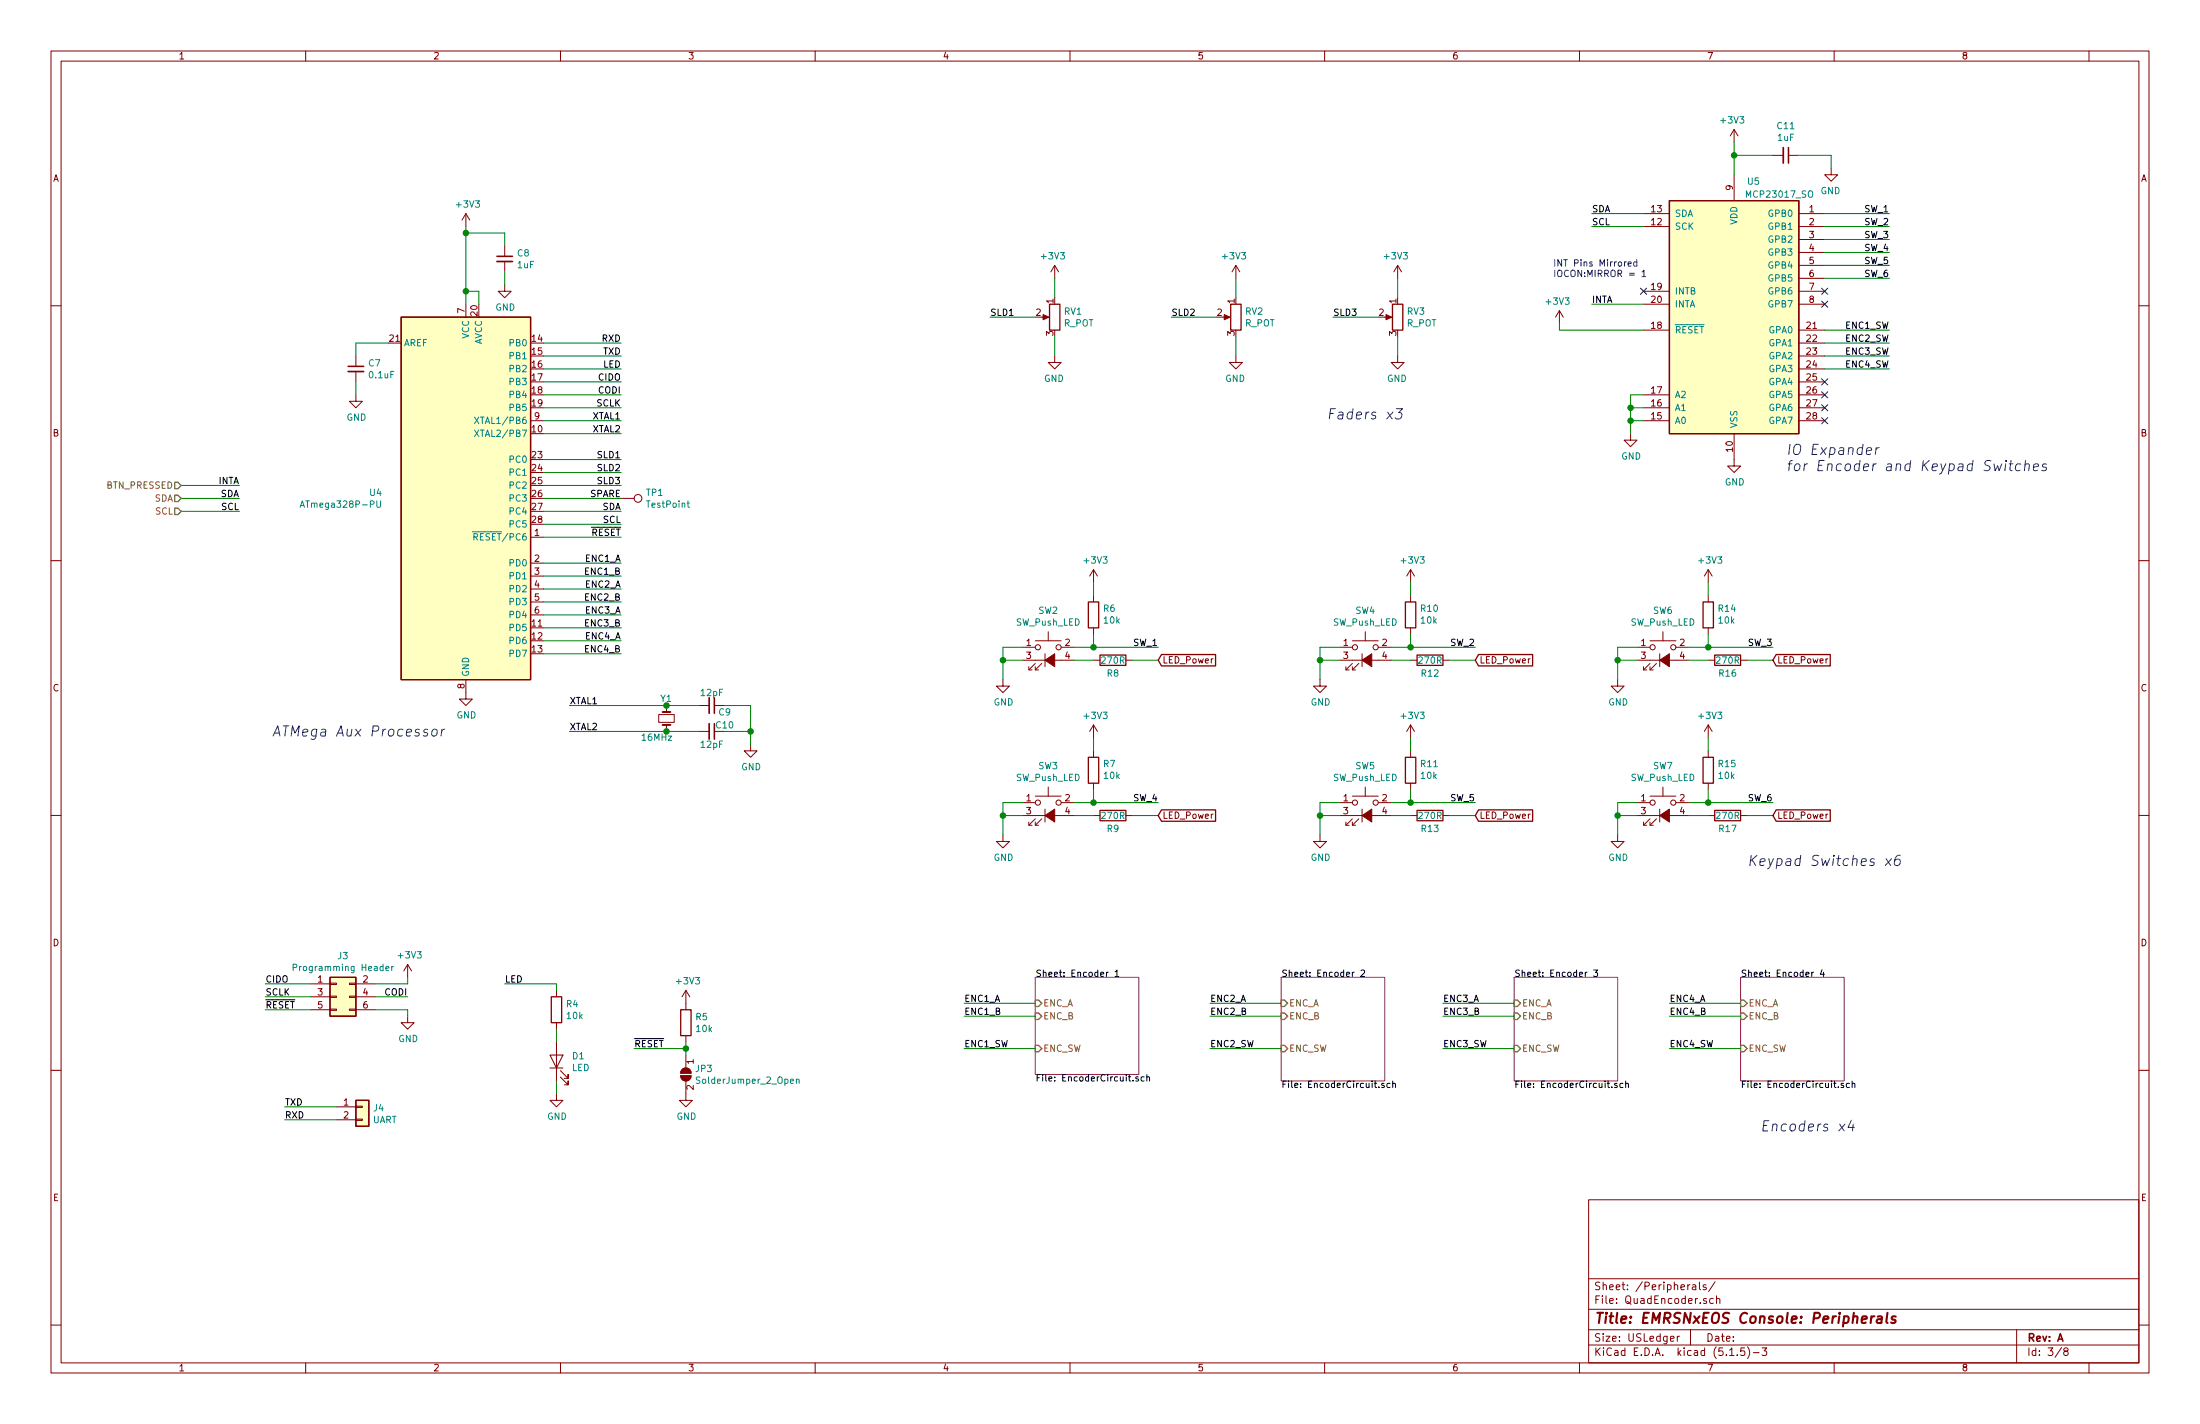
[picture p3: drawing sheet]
<svg xmlns="http://www.w3.org/2000/svg" width="432mm" height="279mm" viewBox="0 0 432 279" stroke-linecap="round" stroke-linejoin="round" font-family="sans-serif">
<g fill="none" stroke="#840000" stroke-width=".2">
<path d="M10 10h411.8v259.4h-411.8zM12 12h407.8v255.4h-407.8zM60 10v2M110 10v2M160 10v2M210 10v2M260 10v2M310 10v2M360 10v2M410 10v2M340.4 25.4l.7 1.3M340.4 25.4v2.5"/>
<path d="M340.4 34.3v5.1M340.4 25.4l-.8 1.3M348 30.5h2M351 30.5h2.1M359.4 33v1.3h-1.3l1.3 1.3 1.3-1.3h-1.3M10 60h2M91.4 41.9v2.6M91.4 59.7v2.5M91.4 41.9l-.7 1.3M91.4 41.9l.8 1.3M99.1 55.9v1.3h1.2l-1.2 1.2-1.3-1.2h1.3M99.1 48.3v2"/>
<path d="M99.1 51.3v2M207 52.1l.8 1.2M207 52.1v2.5M207 52.1l-.8 1.2M242.6 52.1l.7 1.2M242.6 52.1v2.5M242.6 52.1l-.8 1.2M274.3 52.1l.8 1.2M274.3 52.1v2.5M274.3 52.1l-.7 1.2M322.6 41.9h5.1M322.6 44.5h5.1"/>
<path d="M322.6 57.2h5.1M322.6 59.7h5.1M353.1 41.9h5M353.1 44.5h5M353.1 57.2h5M353.1 59.7h5M353.1 47h5M353.1 49.5h5M353.1 52.1h5M353.1 54.6h5M419.8 60h2M69.8 77.5v1.2h1.3l-1.3 1.3-1.2-1.3h1.2"/>
<path d="M69.8 69.9v2M69.8 72.9v2M204.5 62.2h1M207 69.9v1.2h-1.3l1.3 1.3 1.3-1.3h-1.3M240 62.2h1M242.6 69.9v1.2h-1.3l1.3 1.3 1.2-1.3h-1.2M271.8 62.2h1M274.3 69.9v1.2h-1.3l1.3 1.3 1.3-1.3h-1.3M306.1 61l.7 1.2M306.1 61v2.5M306.1 61l-.8 1.2M322.6 77.5h5.1"/>
<path d="M322.6 64.8h5.1M353.1 77.5h5M353.1 64.8h5M353.1 67.3h5M353.1 69.9h5M353.1 72.4h5M353.1 74.9h5M104.1 82.6h2.6M121.9 97.8h2.6M320 85.1v1.3h1.3l-1.3 1.2-1.2-1.2h1.2M322.6 82.6h5.1M322.6 80h5.1"/>
<path d="M340.4 85.1v6.3h1.2l-1.2 1.3-1.3-1.3h1.3M353.1 82.6h5M353.1 80h5M10 110h2M104.1 105.4h2.6M104.1 110.5h2.6M104.1 113h2.6M104.1 115.6h2.6M104.1 118.1h2.6M214.6 111.8v2.5M214.6 116.8v1.3M214.6 111.8l-.7 1.2"/>
<path d="M214.6 111.8l.8 1.2M276.9 111.8v2.5M276.9 116.8v1.3M276.9 111.8l-.8 1.2M276.9 111.8l.7 1.2M335.3 111.8l-.8 1.2M335.3 111.8v2.5M335.3 116.8v1.3M335.3 111.8l.7 1.2M419.8 110h2M91.4 133.4v3.8h1.3l-1.3 1.2-1.2-1.2h1.2M104.1 120.7h2.6"/>
<path d="M130.8 138.4v1.3M137.2 138.4h2M140.2 138.4h2M196.8 133.4v1.2h1.3l-1.3 1.3-1.2-1.3h1.2M200.7 129.5h10.1M200.7 127h2.5M201.9 130.8v.6h.7M203.2 130.8v.6h.6M203.2 125.7h5.1M203.2 130.2l-1.3 1.2M204.5 130.2l-1.3 1.2M205.1 128.3v2.5"/>
<path d="M205.7 124v1.7M208.3 127h2.5M214.6 123.2v1.3M214.6 129.5h1.3M221 129.5h1.2M259.1 133.4v1.2h1.2l-1.2 1.3-1.3-1.3h1.3M262.9 129.5h10.1M262.9 127h2.5M264.2 130.8v.6h.6M265.4 130.8v.6h.7M265.4 125.7h5.1M265.4 130.2l-1.2 1.2"/>
<path d="M266.7 130.2l-1.3 1.2M267.3 128.3v2.5M268 124v1.7M270.5 127h2.5M276.9 123.2v1.3M276.9 129.5h1.2M283.2 129.5h1.3M317.5 133.4v1.2h1.3l-1.3 1.3-1.3-1.3h1.3M321.3 129.5h10.2M321.3 127h2.5M322.6 130.8v.6h.6M323.8 130.8v.6h.7"/>
<path d="M323.8 130.2l-1.2 1.2M323.8 125.7h5.1M325.1 130.2l-1.3 1.2M325.8 128.3v2.5M326.4 124v1.7M328.9 127h2.6M335.3 123.2v1.3M335.3 129.5h1.2M341.6 129.5h1.3M10 160h2M129.3 140.2h3v1.5h-3zM130.8 142.2v1.3"/>
<path d="M137.2 143.5h2M147.3 146.1v1.2h1.3l-1.3 1.3-1.3-1.3h1.3M200.7 157.5h2.5M203.2 156.2h5.1M205.1 158.8v2.5M205.7 154.4v1.8M208.3 157.5h2.5M214.6 142.2v2.6M214.6 147.3v1.3M214.6 153.7v1.2M214.6 142.2l-.7 1.3M214.6 142.2l.8 1.3"/>
<path d="M262.9 157.5h2.5M265.4 156.2h5.1M267.3 158.8v2.5M268 154.4v1.8M270.5 157.5h2.5M276.9 142.2v2.6M276.9 147.3v1.3M276.9 153.7v1.2M276.9 142.2l-.8 1.3M276.9 142.2l.7 1.3M321.3 157.5h2.5M323.8 156.2h5.1"/>
<path d="M325.8 158.8v2.5M326.4 154.4v1.8M328.9 157.5h2.6M335.3 142.2v2.6M335.3 147.3v1.3M335.3 153.7v1.2M335.3 142.2l-.8 1.3M335.3 142.2l.7 1.3M419.8 160h2M196.8 163.8v1.3h1.3l-1.3 1.3-1.2-1.3h1.2M200.7 160h10.1M201.9 161.3v.6h.7"/>
<path d="M203.2 161.3v.6h.6M203.2 160.7l-1.3 1.2M204.5 160.7l-1.3 1.2M214.6 160h1.3M221 160h1.2M259.1 163.8v1.3h1.2l-1.2 1.3-1.3-1.3h1.3M262.9 160h10.1M264.2 161.3v.6h.6M265.4 161.3v.6h.7M265.4 160.7l-1.2 1.2M266.7 160.7l-1.3 1.2M276.9 160h1.2"/>
<path d="M283.2 160h1.3M317.5 163.8v1.3h1.3l-1.3 1.3-1.3-1.3h1.3M321.3 160h10.2M322.6 161.3v.6h.6M323.8 161.3v.6h.7M323.8 160.7l-1.2 1.2M325.1 160.7l-1.3 1.2M335.3 160h1.2M341.6 160h1.3M61 193h3.8M61 195.6h3.8M61 198.1h3.8"/>
<path d="M64.8 198h1.2v.2h-1.2zM64.8 192.9h1.2v.3h-1.2zM64.8 195.5h1.2v.2h-1.2zM68.6 198h1.2v.2h-1.2zM68.6 192.9h1.2v.3h-1.2zM68.6 195.5h1.2v.2h-1.2zM69.8 193h3.9M69.8 195.6h3.9M69.8 198.1h3.9M80 199.4v1.3h1.3l-1.3 1.2-1.3-1.2h1.3M80 189.2l-.8 1.3M80 189.2v2.6"/>
<path d="M80 189.2l.8 1.3M109.2 194.3v1.3M134.6 194.3v3.8M134.6 194.3l-.7 1.3M134.6 194.3l.8 1.3M10 210h2M66 217.2h3.8M66 219.7h3.8M69.8 219.6h1.3v.2h-1.3zM69.8 217h1.3v.3h-1.3zM107.9 207h2.6l-1.3 2.6zM107.9 209.6h2.6"/>
<path d="M109.2 214.6v1.3h1.3l-1.3 1.3-1.3-1.3h1.3M109.2 200.7v1.2M109.2 204.5v7.6M110 211.3l1.5 1.6v-.8v.8h-.8M110 210.1l1.5 1.5v-.8v.8h-.8M133.6 211.1h2a1.02 1.02 0 0 1-1 1 1.02 1.02 0 0 1-1-1zM133.8 209.9a1.02 1.02 0 0 1 1.2-.3 1.02 1.02 0 0 1 .6 1h-2zM134.6 212.1v3.8h1.3l-1.3 1.3-1.3-1.3h1.3M134.6 203.2v1.3M134.6 207v2.6M419.8 210h2M311.8 235.4h108v32h-108z"/>
<path d="M10 260h2M311.8 256.9h108M311.8 250.9h108M332.2 252.1h.6v1M332.8 252.4l-.4 .1-.3 .2 .3 .4 .4-.1M333.6 251.6v1.3l.2 .2M334.8 252.1a.37 .37 0 0 0-.5 .2v.2l.5 .1 .1 .2-.2 .3-.4-.1M334.9 254.8a.37 .37 0 0 0-.6 .2l.1 .2 .5 .1 .1 .2-.2 .3-.5-.1M336.3 254.8h-.5l-.2 .2v.6l.2 .2 .5-.1M336.6 251.5l-1.2 1.9M336.9 254.9l.1-.1a.37 .37 0 0 1 .6 .2v.8M336.9 254.3v1.5"/>
<path d="M419.8 260h2M60 267.4v2M110 267.4v2M160 267.4v2M210 267.4v2M260 267.4v2M310 267.4v2M311.8 263.9h108M311.8 260.9h108M327.9 262.7l.7-.2-.1-.2-.4-.1-.2 .2v.7h.6M329.2 262.2v1M329.6 262.2l-.4 .3"/>
<path d="M331.8 260.9v3M339.5 266h.8M341 265.8v.2M342.4 264.5h-.7l-.1 .7 .2-.2 .5 .1 .2 .2-.1 .5-.2 .2-.6-.2M343 264.3a1.71 1.71 0 0 1 0 2.2M344.1 265.4h1.2M345.8 264.5h1l-.5 .5 .4 .2v.6l-.2 .2-.7-.2M360 267.4v2M395.8 260.9v6.5M404.6 264.4l-1.2 1.9M405.4 265.1l-.3-.4 .3-.2h.2l.3 .2-.1 .3-.6 .2-.1 .2v.4l.3 .2h.2l.3-.3v-.3l-.3-.3M410 267.4v2"/>
<circle cx="125.2" cy="97.8" r=".76"/>
<circle cx="203.7" cy="127" r=".51"/>
<circle cx="207.8" cy="127" r=".51"/>
<circle cx="265.9" cy="127" r=".51"/>
<circle cx="270" cy="127" r=".51"/>
<circle cx="324.4" cy="127" r=".51"/>
<circle cx="328.4" cy="127" r=".51"/>
<circle cx="203.7" cy="157.5" r=".51"/>
<circle cx="207.8" cy="157.5" r=".51"/>
<circle cx="265.9" cy="157.5" r=".51"/>
<circle cx="270" cy="157.5" r=".51"/>
<circle cx="324.4" cy="157.5" r=".51"/>
<circle cx="328.4" cy="157.5" r=".51"/>
</g>
<path d="M367.9 258.3h-.4l-.2 .3M368.6 258.3h.7l-.1 1.3M369.4 258.7l-.7 .1a.4 .4 0 0 0-.4 .4 .4 .4 0 0 0 .3 .4l.7-.1M370.5 257.6l-.3 1.7 .3 .3M372.1 258.3h-.5h-.2l-.1 .3 .2 .3 .5 .1-.1 .5-.2 .1-.5-.1" fill="none" stroke="#840000" stroke-width=".41"/>
<path d="M203.2 191.8h20.3v19h-20.3zM251.5 191.8h20.3v20.3h-20.3zM297.2 191.8h20.3v20.3h-20.3zM341.6 191.8h20.3v20.3h-20.3z" fill="none" stroke="#840084" stroke-width=".2"/>
<g fill="none" stroke="#000" stroke-width=".2">
<path d="M217.2 190.8v.8M217.5 190.8l-.3 .2M218.9 190.7l.3-.4v1.3M218.9 191.6h.7M265.8 190.8l-.4 .2M267.1 190.4l.5-.1 .2 .4-.7 .9h.7M311.5 190.8l-.4 .2M312.8 190.3h.8l-.4 .5 .3 .1v.6l-.5 .1-.2-.1M356 190.8l-.4 .2M357.6 190.3l-.3 .9h.8M357.9 190.8v.8M222.4 212v.1"/>
<path d="M223.4 211.3h-.3l-.2 .2 .1 .1 .4 .2v.3h-.5M224.6 211.3h-.4l-.2 .2 .1 .6h.5M225.1 211.4l.5-.1v.8M225.1 210.8v1.3M270.6 213.3v.1M271.7 212.6l-.4-.1-.1 .2v.2l.5 .1v.3h-.5M272.8 212.6l-.4-.1-.2 .3 .1 .5h.5M273.4 212.7l.4-.1 .1 .8M273.4 212.1v1.3M316.4 213.3v.1M317.4 212.6l-.3-.1-.2 .2 .1 .2 .4 .1v.3h-.5M318.5 212.6l-.3-.1-.3 .3 .2 .5h.4"/>
<path d="M319.1 212.7l.5-.1v.8M319.1 212.1v1.3M360.8 213.3v.1M361.8 212.6l-.3-.1-.2 .2 .1 .2 .4 .1v.3h-.5M363 212.6l-.4-.1-.2 .3 .1 .5h.5M363.5 212.7l.5-.1 .1 .8M363.5 212.1v1.3"/>
</g>
<g fill="none" stroke="#848400" stroke-width=".25">
<path d="M34.3 97.2h.6l.7 .6-.7 .6h-.6zM34.3 99.7h.6l.7 .6-.7 .7h-.6zM34.3 94.6h.6l.7 .7-.7 .6h-.6zM203.2 196.2h.6l.7 .7-.7 .6h-.6zM203.2 198.8h.6l.7 .6-.7 .6h-.6zM251.5 196.2h.6l.6 .7-.6 .6h-.6zM251.5 198.8h.6l.6 .6-.6 .6h-.6zM297.2 196.2h.6l.6 .7-.6 .6h-.6zM297.2 198.8h.6l.6 .6-.6 .6h-.6zM341.6 196.2h.7l.6 .7-.6 .6h-.7zM341.6 198.8h.7l.6 .6-.6 .6h-.7zM203.2 205.1h.6l.7 .6-.7 .7h-.6z"/>
<path d="M251.5 205.1h.6l.6 .6-.6 .7h-.6zM297.2 205.1h.6l.6 .6-.6 .7h-.6zM341.6 205.1h.7l.6 .6-.6 .7h-.7z"/>
</g>
<path d="M350 29v3M97.5 51.3h3.1M68.3 72.9h3.1M139.2 136.9v3.1M139.2 142v3" fill="none" stroke="#840000" stroke-width=".33"/>
<path d="M351 29v3M97.5 50.3h3.1M68.3 71.9h3.1M140.2 136.9v3.1M140.2 142v3" fill="none" stroke="#840000" stroke-width=".3"/>
<g fill="#ffffc2" stroke="#ffffc2" stroke-width=".2">
<path d="M64.8 191.8h5v7.6h-5z"/>
<path d="M69.8 215.9h2.6v5.1h-2.6z"/>
<path d="M327.7 39.4h25.4v45.7h-25.4z"/>
<path d="M78.7 62.2h25.4v71.2h-25.4z"/>
</g>
<g fill="none" stroke="#840000" stroke-width=".25">
<path d="M327.7 39.4h25.4v45.7h-25.4zM206 59.7h2v5.1h-2zM241.6 59.7h2v5.1h-2zM273.3 59.7h2v5.1h-2zM78.7 62.2h25.4v71.2h-25.4zM213.6 118.1h2v5.1h-2zM275.8 118.1h2.1v5.1h-2.1zM334.3 118.1h2v5.1h-2zM215.9 128.5h5.1v2.1h-5.1zM228 128.4h10.6v2.3h-10.6l-.7-1.2zM278.1 128.5h5.1v2.1h-5.1zM290.2 128.4h10.6v2.3h-10.6l-.6-1.2z"/>
<path d="M336.5 128.5h5.1v2.1h-5.1zM348.6 128.4h10.6v2.3h-10.6l-.6-1.2zM213.6 148.6h2v5.1h-2zM215.9 159h5.1v2h-5.1zM228 158.9h10.6v2.2h-10.6l-.7-1.1zM275.8 148.6h2.1v5.1h-2.1zM278.1 159h5.1v2h-5.1zM290.2 158.9h10.6v2.2h-10.6l-.6-1.1zM334.3 148.6h2v5.1h-2zM336.5 159h5.1v2h-5.1zM348.6 158.9h10.6v2.2h-10.6l-.6-1.1zM64.8 191.8h5v7.6h-5z"/>
<path d="M108.2 195.6h2v5.1h-2zM133.6 198.1h2v5.1h-2zM69.8 215.9h2.6v5.1h-2.6z"/>
</g>
<g fill="none" stroke="#008484" stroke-width=".2">
<path d="M58.9 99.5l.4-1.2 .5 1.2M59 99.2h.6M74 98.3v1l.2 .2h.4l.1-.2v-1M93.1 84.4l.9 1.2M93.1 81.8l.9 1.3M94 84.4l-.9 1.2M94 81.8l-.9 1.3M134.8 98.7h.5M135 98.3v1.1l.3 .1M92.7 104.3h1.3M93 105.4l.6-.1 .2-.2-.1-.3-.7-.1v1.3M93.3 105.4l.5 .6"/>
<path d="M57.5 189.8h.6l.2-.2-.1-.3-.7-.1v1.2M75.7 190l.6-.1v-.2l-.4-.1-.2 .2 .1 .6h.5M76.9 189.6v.8M77.2 189.6l-.3 .2M156.3 211.9l.5-.1v.8M156.3 211.7v.9"/>
</g>
<g fill="#840000" stroke="#840000" stroke-width=".2">
<path d="M272 61.7l1.2 .5-1.2 .5z"/>
<path d="M240.3 61.7l1.1 .5-1.1 .5z"/>
<path d="M204.7 61.7l1.2 .5-1.2 .5z"/>
<path d="M133.8 209.9a1.02 1.02 0 0 1 1.2-.3 1.02 1.02 0 0 1 .6 1h-2z"/>
<path d="M133.6 211.1h2a1.02 1.02 0 0 1-1 1 1.02 1.02 0 0 1-1-1z"/>
<path d="M267.3 160l1.9-1.2v2.5z"/>
<path d="M205.1 160l1.9-1.2v2.5z"/>
<path d="M325.8 160l1.9-1.2v2.5z"/>
<path d="M325.8 129.5l1.9-1.2v2.5z"/>
<path d="M267.3 129.5l1.9-1.2v2.5z"/>
<path d="M205.1 129.5l1.9-1.2v2.5z"/>
</g>
<path d="M130 139.7h1.6M130 142.2h1.6" fill="none" stroke="#840000" stroke-width=".38"/>
<g fill="none" stroke="#008400" stroke-width=".2">
<path d="M340.4 27.9v6.4M340.4 30.5h7.6M353.1 30.5h6.3v2.5M91.4 45.7h7.7v2.6M91.4 44.5v15.2M91.4 57.2h2.6v2.5M99.1 53.3v2.6M207 54.6v3.8M242.6 54.6v3.8M274.3 54.6v3.8M312.4 59.7h10.2M312.4 44.5h10.2"/>
<path d="M312.4 41.9h10.2M358.1 44.5h12.7M358.1 41.9h12.7M358.1 47h12.7M358.1 49.5h12.7M358.1 54.6h12.7M358.1 52.1h12.7M69.8 74.9v2.6M76.2 67.3h-6.4v2.6M106.7 77.5h15.2M106.7 67.3h15.2M106.7 69.9h15.2"/>
<path d="M106.7 72.4h15.2M106.7 74.9h15.2M194.3 62.2h8.9M207 66v3.9M229.9 62.2h8.9M242.6 66v3.9M261.6 62.2h8.9M274.3 66v3.9M306.1 63.5v1.3h16.5M322.6 77.5h-2.6v7.6M358.1 67.3h12.7M358.1 69.9h12.7"/>
<path d="M358.1 72.4h12.7M358.1 64.8h12.7M35.6 95.3h11.4M35.6 97.8h11.4M106.7 80h15.2M106.7 82.6h15.2M106.7 85.1h15.2M106.7 95.3h15.2M106.7 92.7h15.2M106.7 90.2h15.2M106.7 97.8h15.2M320 80h2.6"/>
<path d="M320 82.6h2.6M35.6 100.3h11.4M106.7 113h15.2M106.7 118.1h15.2M106.7 115.6h15.2M106.7 110.5h15.2M106.7 105.4h15.2M106.7 100.3h15.2M106.7 102.9h15.2M214.6 114.3v2.5M276.9 114.3v2.5M335.3 114.3v2.5"/>
<path d="M106.7 128.3h15.2M106.7 125.7h15.2M106.7 123.2h15.2M106.7 120.7h15.2M111.8 138.4h25.4M142.2 138.4h5.1v7.7M196.8 129.5h3.9M200.7 127h-3.9v6.4M210.8 129.5h3.8M210.8 127h16.5M214.6 124.5v2.5M222.2 129.5h5.1"/>
<path d="M259.1 129.5h3.8M262.9 127h-3.8v6.4M273 129.5h3.9M273 127h16.6M276.9 124.5v2.5M284.5 129.5h5.1M317.5 129.5h3.8M321.3 127h-3.8v6.4M331.5 129.5h3.8M331.5 127h16.5M335.3 124.5v2.5M342.9 129.5h5.1"/>
<path d="M111.8 143.5h25.4M142.2 143.5h5.1M200.7 157.5h-3.9v6.3M210.8 157.5h16.5M214.6 144.8v2.5M214.6 154.9v2.6M262.9 157.5h-3.8v6.3M273 157.5h16.6M276.9 144.8v2.5M276.9 154.9v2.6M321.3 157.5h-3.8v6.3M331.5 157.5h16.5"/>
<path d="M335.3 144.8v2.5M335.3 154.9v2.6M196.8 160h3.9M210.8 160h3.8M222.2 160h5.1M259.1 160h3.8M273 160h3.9M284.5 160h5.1M317.5 160h3.8M331.5 160h3.8M342.9 160h5.1M52.1 193h8.9"/>
<path d="M52.1 195.6h8.9M52.1 198.1h8.9M73.7 195.6h6.3M73.7 198.1h6.3v1.3M80 191.8v1.2h-6.3M99.1 193h10.1v1.3M189.2 199.4h14M189.2 196.9h14M237.5 199.4h14M237.5 196.9h14M283.2 199.4h14M283.2 196.9h14"/>
<path d="M327.7 199.4h13.9M327.7 196.9h13.9M55.9 217.2h10.1M55.9 219.7h10.1M109.2 201.9v2.6M109.2 212.1v2.5M124.5 205.7h10.1M134.6 204.5v2.5M189.2 205.7h14M237.5 205.7h14M283.2 205.7h14M327.7 205.7h13.9"/>
</g>
<g fill="none" stroke="#0000c2" stroke-width=".2">
<path d="M319.2 51.4l-.4 .2M319.6 51.8l.6-.1-.1-.3h-.4l-.1 .2v.6h.5M321.3 51.4h-.4l-.3 .2 .2 .6h.5M321.3 51v1.2M322.3 53.4l.4-.4v1.3M322.3 54.3h.7M274.1 80.2h1.2l-.8 .7 .5 .2 .2 .2-.1 .5-.2 .3-.8 .1-.3-.2M368.2 87.8l-.1 1.4M368.8 87.8l-.4 .1-.2 .3M393.8 90.3l-.1 .2M394.3 91h.8M394.7 90.3l-.2 1.7 .1 .3 .3 .1"/>
<path d="M396.6 91.1a.66 .66 0 0 0-1 .3v.6l.1 .3 .2 .1 .6-.1M397.5 91.2a.56 .56 0 0 1 .7-.1v1.3M397.6 90.3l-.3 2.1M399.1 91.7l1-.2-.1-.4-.5-.1-.3 .3-.1 1 .2 .1 .6-.1M401.7 91.1a.47 .47 0 0 0-.8 .3v.2a.63 .63 0 0 1 .8 .4l-.4 .4-.5-.1M84.9 143.3a.5 .5 0 0 1 .5-.2 .5 .5 0 0 1 .4 .4l-.2 .7a.52 .52 0 0 1-.5 .2 .52 .52 0 0 1-.4-.4zM86.7 143.1l-.1 1.3M87.3 143.1l-.4 .1-.2 .3M370.2 168.5l.9 1.3M371.2 168.5l-1.2 1.3M372.9 167.8a.93 .93 0 0 0-1 .9l-.1 .7 .1 .3a.66 .66 0 0 0 1-.3l.1-.4-.2-.3a.69 .69 0 0 0-.8 .1l-.1 .2M363.4 219.8l-.7 1.4h1.3"/>
<path d="M362.1 220.5l-1.2 1.4M363.8 220.5l-.2 1.4"/>
</g>
<g fill="#008400" stroke="#008400" stroke-width=".25">
<circle cx="130.8" cy="143.5" r=".51"/>
<circle cx="91.4" cy="45.7" r=".51"/>
<circle cx="340.4" cy="30.5" r=".51"/>
<circle cx="134.6" cy="205.7" r=".51"/>
<circle cx="335.3" cy="157.5" r=".51"/>
<circle cx="196.9" cy="160" r=".51"/>
<circle cx="130.8" cy="138.4" r=".51"/>
<circle cx="147.3" cy="143.5" r=".51"/>
<circle cx="320" cy="82.6" r=".51"/>
<circle cx="196.9" cy="129.5" r=".51"/>
<circle cx="214.6" cy="127" r=".51"/>
<circle cx="320" cy="80" r=".51"/>
<circle cx="91.4" cy="57.2" r=".51"/>
<circle cx="259.1" cy="129.5" r=".51"/>
<circle cx="276.9" cy="127" r=".51"/>
<circle cx="317.5" cy="129.5" r=".51"/>
<circle cx="335.3" cy="127" r=".51"/>
<circle cx="317.5" cy="160" r=".51"/>
<circle cx="214.6" cy="157.5" r=".51"/>
<circle cx="259.1" cy="160" r=".51"/>
<circle cx="276.9" cy="157.5" r=".51"/>
</g>
<g fill="none" stroke="#000084" stroke-width=".2">
<path d="M322 56.5l1.2 1.3M323.2 56.5l-1.2 1.3M357.5 59.1l1.2 1.2M357.5 56.5l1.2 1.3M358.7 59.1l-1.2 1.2M358.7 56.5l-1.2 1.3M357.5 79.4l1.2 1.2M357.5 76.9l1.2 1.2M357.5 74.3l1.2 1.2M358.7 79.4l-1.2 1.2M358.7 76.9l-1.2 1.2M358.7 74.3l-1.2 1.2"/>
<path d="M357.5 81.9l1.2 1.3M358.7 81.9l-1.2 1.3"/>
</g>
<g font-size="2.8" fill="#0000c2">
<text x="260.3" y="82.3">Faders x3</text>
<text x="350.5" y="89.3">IO Expander</text>
<text x="350.5" y="92.5">for Encoder and Keypad Switches</text>
<text x="53.3" y="144.5">ATMega Aux Processor</text>
<text x="342.9" y="169.9">Keypad Switches x6</text>
<text x="345.4" y="222">Encoders x4</text>
</g>
<text font-size="2.8" fill="#840000" x="312.8" y="259.7">Title: EMRSNxEOS Console: Peripherals</text>
<g font-size="2.1" fill="#840000">
<text x="312.8" y="255.8">File: QuadEncoder.sch</text>
<text x="312.8" y="253.1">Sheet: /Peripherals/</text>
<text x="312.8" y="263.2">Size: USLedger</text>
<text x="334.8" y="263.2">Date:</text>
<text x="397.8" y="263.2">Rev: A</text>
<text x="312.8" y="266">KiCad E.D.A. kicad (5.1.5)-3</text>
<text x="397.8" y="266">Id: 3/8</text>
</g>
<g font-size="1.8" fill="#840000">
<text x="35" y="11.6">1</text>
<text x="85" y="11.6">2</text>
<text x="135" y="11.6">3</text>
<text x="185" y="11.6">4</text>
<text x="235" y="11.6">5</text>
<text x="285" y="11.6">6</text>
<text x="335" y="11.6">7</text>
<text x="385" y="11.6">8</text>
<text x="10.4" y="35.6">A</text>
<text x="420.2" y="35.6">A</text>
<text x="324.2" y="41.7">13</text>
<text x="340.1" y="37.3" transform="rotate(-90 340.1 37.3)">9</text>
<text x="355.1" y="41.7">1</text>
<text x="324.2" y="44.2">12</text>
<text x="355.1" y="44.2">2</text>
<text x="355.1" y="46.7">3</text>
<text x="355.1" y="49.3">4</text>
<text x="355.1" y="51.8">5</text>
<text x="206.8" y="59.5" transform="rotate(-90 206.8 59.5)">1</text>
<text x="242.3" y="59.5" transform="rotate(-90 242.3 59.5)">1</text>
<text x="274.1" y="59.5" transform="rotate(-90 274.1 59.5)">1</text>
<text x="324.2" y="56.9">19</text>
<text x="324.2" y="59.4">20</text>
<text x="355.1" y="54.4">6</text>
<text x="355.1" y="56.9">7</text>
<text x="355.1" y="59.4">8</text>
<text x="91.2" y="61.4" transform="rotate(-90 91.2 61.4)">7</text>
<text x="93.7" y="61.9" transform="rotate(-90 93.7 61.9)">20</text>
<text x="203.4" y="62">2</text>
<text x="206.8" y="65.9" transform="rotate(-90 206.8 65.9)">3</text>
<text x="238.9" y="62">2</text>
<text x="242.3" y="65.9" transform="rotate(-90 242.3 65.9)">3</text>
<text x="270.7" y="62">2</text>
<text x="274.1" y="65.9" transform="rotate(-90 274.1 65.9)">3</text>
<text x="324.2" y="64.5">18</text>
<text x="354.6" y="64.5">21</text>
<text x="76.5" y="67.1">21</text>
<text x="104.4" y="67.1">14</text>
<text x="104.4" y="69.6">15</text>
<text x="354.6" y="67.1">22</text>
<text x="354.6" y="69.6">23</text>
<text x="104.4" y="72.1">16</text>
<text x="104.4" y="74.7">17</text>
<text x="104.4" y="77.2">18</text>
<text x="324.2" y="77.2">17</text>
<text x="354.6" y="72.1">24</text>
<text x="354.6" y="74.7">25</text>
<text x="354.6" y="77.2">26</text>
<text x="104.4" y="79.8">19</text>
<text x="104.9" y="82.3">9</text>
<text x="324.2" y="82.3">15</text>
<text x="324.2" y="79.8">16</text>
<text x="354.6" y="79.8">27</text>
<text x="354.6" y="82.3">28</text>
<text x="10.4" y="85.6">B</text>
<text x="104.4" y="84.8">10</text>
<text x="104.4" y="89.9">23</text>
<text x="340.1" y="88.6" transform="rotate(-90 340.1 88.6)">10</text>
<text x="420.2" y="85.6">B</text>
<text x="104.4" y="92.5">24</text>
<text x="104.4" y="95">25</text>
<text x="104.4" y="97.5">26</text>
<text x="104.4" y="100.1">27</text>
<text x="104.4" y="102.6">28</text>
<text x="104.9" y="105.2">1</text>
<text x="104.9" y="110.2">2</text>
<text x="104.9" y="112.8">3</text>
<text x="104.9" y="115.3">4</text>
<text x="104.9" y="117.9">5</text>
<text x="104.4" y="122.9">11</text>
<text x="104.4" y="125.5">12</text>
<text x="104.9" y="120.4">6</text>
<text x="104.4" y="128">13</text>
<text x="201.4" y="126.7">1</text>
<text x="201.4" y="129.3">3</text>
<text x="209.1" y="126.7">2</text>
<text x="209.1" y="129.3">4</text>
<text x="228.1" y="130.2">LED_Power</text>
<text x="263.7" y="126.7">1</text>
<text x="263.7" y="129.3">3</text>
<text x="271.3" y="126.7">2</text>
<text x="271.3" y="129.3">4</text>
<text x="290.3" y="130.2">LED_Power</text>
<text x="322.1" y="126.7">1</text>
<text x="322.1" y="129.3">3</text>
<text x="329.7" y="126.7">2</text>
<text x="329.7" y="129.3">4</text>
<text x="348.8" y="130.2">LED_Power</text>
<text x="10.4" y="135.6">C</text>
<text x="91.2" y="135.1" transform="rotate(-90 91.2 135.1)">8</text>
<text x="420.2" y="135.6">C</text>
<text x="201.4" y="157.2">1</text>
<text x="201.4" y="159.8">3</text>
<text x="209.1" y="157.2">2</text>
<text x="209.1" y="159.8">4</text>
<text x="228.1" y="160.7">LED_Power</text>
<text x="263.7" y="157.2">1</text>
<text x="263.7" y="159.8">3</text>
<text x="271.3" y="157.2">2</text>
<text x="271.3" y="159.8">4</text>
<text x="290.3" y="160.7">LED_Power</text>
<text x="322.1" y="157.2">1</text>
<text x="322.1" y="159.8">3</text>
<text x="329.7" y="157.2">2</text>
<text x="329.7" y="159.8">4</text>
<text x="348.8" y="160.7">LED_Power</text>
<text x="10.4" y="185.6">D</text>
<text x="420.2" y="185.6">D</text>
<text x="62.4" y="192.8">1</text>
<text x="62.4" y="195.3">3</text>
<text x="62.4" y="197.9">5</text>
<text x="71.3" y="192.8">2</text>
<text x="71.3" y="195.3">4</text>
<text x="71.3" y="197.9">6</text>
<text x="136.1" y="208.8" transform="rotate(-90 136.1 208.8)">1</text>
<text x="136.1" y="213.8" transform="rotate(-90 136.1 213.8)">2</text>
<text x="67.5" y="216.9">1</text>
<text x="67.5" y="219.5">2</text>
<text x="10.4" y="235.6">E</text>
<text x="420.2" y="235.6">E</text>
<text x="35" y="269">1</text>
<text x="85" y="269">2</text>
<text x="135" y="269">3</text>
<text x="185" y="269">4</text>
<text x="235" y="269">5</text>
<text x="285" y="269">6</text>
<text x="335" y="269">7</text>
<text x="385" y="269">8</text>
</g>
<g font-size="1.8" fill="#008484">
<text x="337.9" y="24.2">+3V3</text>
<text x="348.9" y="25.3">C11</text>
<text x="348.9" y="27.7">1uF</text>
<text x="89.7" y="40.7">+3V3</text>
<text x="343.1" y="36.2">U5</text>
<text x="343.1" y="38.8">MCP23017_SO</text>
<text x="357.3" y="38.1">GND</text>
<text x="328.7" y="45.1">SCK</text>
<text x="328.7" y="42.5">SDA</text>
<text x="341" y="44.1" transform="rotate(-90 341 44.1)">VDD</text>
<text x="347.2" y="42.5">GPB0</text>
<text x="347.2" y="45.1">GPB1</text>
<text x="347.2" y="47.6">GPB2</text>
<text x="101.6" y="50.3">C8</text>
<text x="101.6" y="52.6">1uF</text>
<text x="204.5" y="50.9">+3V3</text>
<text x="240.1" y="50.9">+3V3</text>
<text x="271.9" y="50.9">+3V3</text>
<text x="347.2" y="50.2">GPB3</text>
<text x="347.2" y="52.7">GPB4</text>
<text x="303.6" y="59.8">+3V3</text>
<text x="328.7" y="57.8">INTB</text>
<text x="347.2" y="55.2">GPB5</text>
<text x="347.2" y="57.8">GPB6</text>
<text x="97.2" y="61">GND</text>
<text x="208.8" y="64.1">R_POT</text>
<text x="208.9" y="61.7">RV1</text>
<text x="244.3" y="64.1">R_POT</text>
<text x="244.5" y="61.7">RV2</text>
<text x="276.1" y="64.1">R_POT</text>
<text x="276.2" y="61.7">RV3</text>
<text x="328.7" y="65.4">RESET</text>
<text x="328.7" y="60.3">INTA</text>
<text x="347.2" y="65.4">GPA0</text>
<text x="347.2" y="60.3">GPB7</text>
<text x="72.4" y="71.9">C7</text>
<text x="79.2" y="67.9">AREF</text>
<text x="92.1" y="66.5" transform="rotate(-90 92.1 66.5)">VCC</text>
<text x="94.6" y="67.7" transform="rotate(-90 94.6 67.7)">AVCC</text>
<text x="100.2" y="67.9">PB0</text>
<text x="100.2" y="70.5">PB1</text>
<text x="347.2" y="67.9">GPA1</text>
<text x="347.2" y="70.5">GPA2</text>
<text x="72.6" y="74.2">0.1uF</text>
<text x="100.2" y="73">PB2</text>
<text x="100.2" y="75.6">PB3</text>
<text x="204.9" y="74.9">GND</text>
<text x="240.5" y="74.9">GND</text>
<text x="272.2" y="74.9">GND</text>
<text x="347.2" y="73">GPA3</text>
<text x="347.2" y="75.6">GPA4</text>
<text x="68" y="82.5">GND</text>
<text x="94.1" y="83.2">XTAL1/PB6</text>
<text x="100.2" y="78.1">PB4</text>
<text x="100.2" y="80.6">PB5</text>
<text x="328.7" y="83.2">A0</text>
<text x="328.7" y="80.6">A1</text>
<text x="328.7" y="78.1">A2</text>
<text x="347.2" y="78.1">GPA5</text>
<text x="347.2" y="80.6">GPA6</text>
<text x="347.2" y="83.2">GPA7</text>
<text x="94.1" y="85.7">XTAL2/PB7</text>
<text x="341" y="84.1" transform="rotate(-90 341 84.1)">VSS</text>
<text x="100.2" y="90.8">PC0</text>
<text x="100.2" y="93.3">PC1</text>
<text x="100.2" y="95.9">PC2</text>
<text x="318.2" y="90.2">GND</text>
<text x="338.5" y="95.2">GND</text>
<text x="59.8" y="99.6">ATmega328P-PU</text>
<text x="72.6" y="97.3">U4</text>
<text x="100.2" y="98.4">PC3</text>
<text x="100.2" y="101">PC4</text>
<text x="126.9" y="97.3">TP1</text>
<text x="127.1" y="99.6">TestPoint</text>
<text x="93.8" y="106">RESET/PC6</text>
<text x="100.2" y="103.5">PC5</text>
<text x="100.2" y="111.1">PD0</text>
<text x="100.2" y="113.7">PD1</text>
<text x="212.9" y="110.6">+3V3</text>
<text x="275.2" y="110.6">+3V3</text>
<text x="333.6" y="110.6">+3V3</text>
<text x="100.2" y="116.2">PD2</text>
<text x="100.2" y="118.7">PD3</text>
<text x="100.2" y="123.8">PD5</text>
<text x="100.2" y="121.3">PD4</text>
<text x="199.4" y="122.8">SW_Push_LED</text>
<text x="203.8" y="120.4">SW2</text>
<text x="216.6" y="120">R6</text>
<text x="216.7" y="122.4">10k</text>
<text x="261.6" y="122.8">SW_Push_LED</text>
<text x="266.1" y="120.4">SW4</text>
<text x="278.9" y="120">R10</text>
<text x="279" y="122.4">10k</text>
<text x="320.1" y="122.8">SW_Push_LED</text>
<text x="324.5" y="120.4">SW6</text>
<text x="337.3" y="120">R14</text>
<text x="337.4" y="122.4">10k</text>
<text x="100.2" y="126.4">PD6</text>
<text x="100.2" y="128.9">PD7</text>
<text x="216.3" y="130.2">270R</text>
<text x="278.6" y="130.2">270R</text>
<text x="337" y="130.2">270R</text>
<text x="92.1" y="132.8" transform="rotate(-90 92.1 132.8)">GND</text>
<text x="129.7" y="137.7">Y1</text>
<text x="137.6" y="136.6">12pF</text>
<text x="217.3" y="132.8">R8</text>
<text x="279" y="132.8">R12</text>
<text x="337.5" y="132.8">R16</text>
<text x="89.6" y="141">GND</text>
<text x="140.6" y="142.9">C10</text>
<text x="141.1" y="140.4">C9</text>
<text x="195" y="138.4">GND</text>
<text x="212.9" y="141.1">+3V3</text>
<text x="257.3" y="138.4">GND</text>
<text x="275.2" y="141.1">+3V3</text>
<text x="315.7" y="138.4">GND</text>
<text x="333.6" y="141.1">+3V3</text>
<text x="126.1" y="145.3">16MHz</text>
<text x="137.6" y="146.7">12pF</text>
<text x="145.5" y="151.1">GND</text>
<text x="199.4" y="153.2">SW_Push_LED</text>
<text x="203.8" y="150.9">SW3</text>
<text x="216.6" y="150.5">R7</text>
<text x="216.7" y="152.8">10k</text>
<text x="261.6" y="153.2">SW_Push_LED</text>
<text x="266.1" y="150.9">SW5</text>
<text x="278.9" y="150.5">R11</text>
<text x="279" y="152.8">10k</text>
<text x="320.1" y="153.2">SW_Push_LED</text>
<text x="324.5" y="150.9">SW7</text>
<text x="337.3" y="150.5">R15</text>
<text x="337.4" y="152.8">10k</text>
<text x="216.3" y="160.7">270R</text>
<text x="278.6" y="160.7">270R</text>
<text x="337" y="160.7">270R</text>
<text x="217.3" y="163.2">R9</text>
<text x="279" y="163.2">R13</text>
<text x="337.5" y="163.2">R17</text>
<text x="195" y="168.9">GND</text>
<text x="257.3" y="168.9">GND</text>
<text x="315.7" y="168.9">GND</text>
<text x="58.3" y="190.5">Programming Header</text>
<text x="66.3" y="188.2">J3</text>
<text x="78.3" y="188.1">+3V3</text>
<text x="111.2" y="197.6">R4</text>
<text x="132.9" y="193.1">+3V3</text>
<text x="111.3" y="199.9">10k</text>
<text x="136.6" y="200.2">R5</text>
<text x="136.7" y="202.5">10k</text>
<text x="78.2" y="204.5">GND</text>
<text x="112.4" y="207.8">D1</text>
<text x="112.2" y="210.2">LED</text>
<text x="136.6" y="210.3">JP3</text>
<text x="137.1" y="212.6">SolderJumper_2_Open</text>
<text x="73.1" y="220.4">UART</text>
<text x="73.4" y="218.1">J4</text>
<text x="107.4" y="219.7">GND</text>
<text x="132.8" y="219.7">GND</text>
</g>
<g font-size="1.8">
<text x="312.4" y="41.7">SDA</text>
<text x="366" y="41.7">SW_1</text>
<text x="312.4" y="44.2">SCL</text>
<text x="366" y="44.2">SW_2</text>
<text x="366" y="46.7">SW_3</text>
<text x="366" y="49.3">SW_4</text>
<text x="366" y="51.8">SW_5</text>
<text x="312.4" y="59.4">INTA</text>
<text x="366" y="54.4">SW_6</text>
<text x="194.3" y="62">SLD1</text>
<text x="229.9" y="62">SLD2</text>
<text x="261.6" y="62">SLD3</text>
<text x="362.3" y="64.5">ENC1_SW</text>
<text x="118.2" y="67.1">RXD</text>
<text x="118.4" y="69.6">TXD</text>
<text x="362.3" y="69.6">ENC3_SW</text>
<text x="362.3" y="67.1">ENC2_SW</text>
<text x="117.5" y="77.2">CODI</text>
<text x="117.5" y="74.7">CIDO</text>
<text x="118.4" y="72.1">LED</text>
<text x="362.3" y="72.1">ENC4_SW</text>
<text x="116.3" y="82.3">XTAL1</text>
<text x="117.1" y="79.8">SCLK</text>
<text x="116.3" y="84.8">XTAL2</text>
<text x="117.4" y="89.9">SLD1</text>
<text x="42.9" y="95">INTA</text>
<text x="117.4" y="92.5">SLD2</text>
<text x="117.4" y="95">SLD3</text>
<text x="43.3" y="97.5">SDA</text>
<text x="43.5" y="100.1">SCL</text>
<text x="115.8" y="97.5">SPARE</text>
<text x="118.2" y="100.1">SDA</text>
<text x="116" y="105.2">RESET</text>
<text x="118.4" y="102.6">SCL</text>
<text x="114.9" y="110.2">ENC1_A</text>
<text x="114.9" y="112.8">ENC1_B</text>
<text x="114.9" y="117.9">ENC2_B</text>
<text x="114.9" y="115.3">ENC2_A</text>
<text x="114.9" y="125.5">ENC4_A</text>
<text x="114.9" y="122.9">ENC3_B</text>
<text x="114.9" y="120.4">ENC3_A</text>
<text x="114.9" y="128">ENC4_B</text>
<text x="222.5" y="126.7">SW_1</text>
<text x="284.7" y="126.7">SW_2</text>
<text x="343.2" y="126.7">SW_3</text>
<text x="111.8" y="143.3">XTAL2</text>
<text x="111.8" y="138.2">XTAL1</text>
<text x="222.5" y="157.2">SW_4</text>
<text x="284.7" y="157.2">SW_5</text>
<text x="343.2" y="157.2">SW_6</text>
<text x="203.2" y="191.7">Sheet: Encoder 1</text>
<text x="251.5" y="191.7">Sheet: Encoder 2</text>
<text x="297.2" y="191.7">Sheet: Encoder 3</text>
<text x="341.6" y="191.7">Sheet: Encoder 4</text>
<text x="52.1" y="195.3">SCLK</text>
<text x="52.1" y="192.8">CIDO</text>
<text x="52.1" y="197.9">RESET</text>
<text x="75.6" y="195.3">CODI</text>
<text x="99.1" y="192.8">LED</text>
<text x="189.2" y="196.6">ENC1_A</text>
<text x="237.5" y="196.6">ENC2_A</text>
<text x="283.2" y="196.6">ENC3_A</text>
<text x="327.7" y="196.6">ENC4_A</text>
<text x="189.2" y="199.1">ENC1_B</text>
<text x="237.5" y="199.1">ENC2_B</text>
<text x="283.2" y="199.1">ENC3_B</text>
<text x="327.7" y="199.1">ENC4_B</text>
<text x="124.5" y="205.5">RESET</text>
<text x="189.2" y="205.5">ENC1_SW</text>
<text x="237.5" y="205.5">ENC2_SW</text>
<text x="283.2" y="205.5">ENC3_SW</text>
<text x="327.7" y="205.5">ENC4_SW</text>
<text x="203.2" y="212.2">File: EncoderCircuit.sch</text>
<text x="251.5" y="213.5">File: EncoderCircuit.sch</text>
<text x="297.2" y="213.5">File: EncoderCircuit.sch</text>
<text x="341.6" y="213.5">File: EncoderCircuit.sch</text>
<text x="55.9" y="219.5">RXD</text>
<text x="55.9" y="216.9">TXD</text>
</g>
<g font-size="1.8" fill="#0000c2">
<text x="304.8" y="52.3">INT Pins Mirrored</text>
<text x="304.8" y="54.4">IOCON:MIRROR = 1</text>
</g>
<g font-size="1.8" fill="#848400">
<text x="21" y="95.9">BTN_PRESSED</text>
<text x="30.3" y="98.4">SDA</text>
<text x="30.5" y="101">SCL</text>
<text x="204.7" y="197.5">ENC_A</text>
<text x="253" y="197.5">ENC_A</text>
<text x="298.7" y="197.5">ENC_A</text>
<text x="343.2" y="197.5">ENC_A</text>
<text x="204.7" y="200">ENC_B</text>
<text x="253" y="200">ENC_B</text>
<text x="298.7" y="200">ENC_B</text>
<text x="343.2" y="200">ENC_B</text>
<text x="204.7" y="206.4">ENC_SW</text>
<text x="253" y="206.4">ENC_SW</text>
<text x="298.7" y="206.4">ENC_SW</text>
<text x="343.2" y="206.4">ENC_SW</text>
</g>
</svg>
